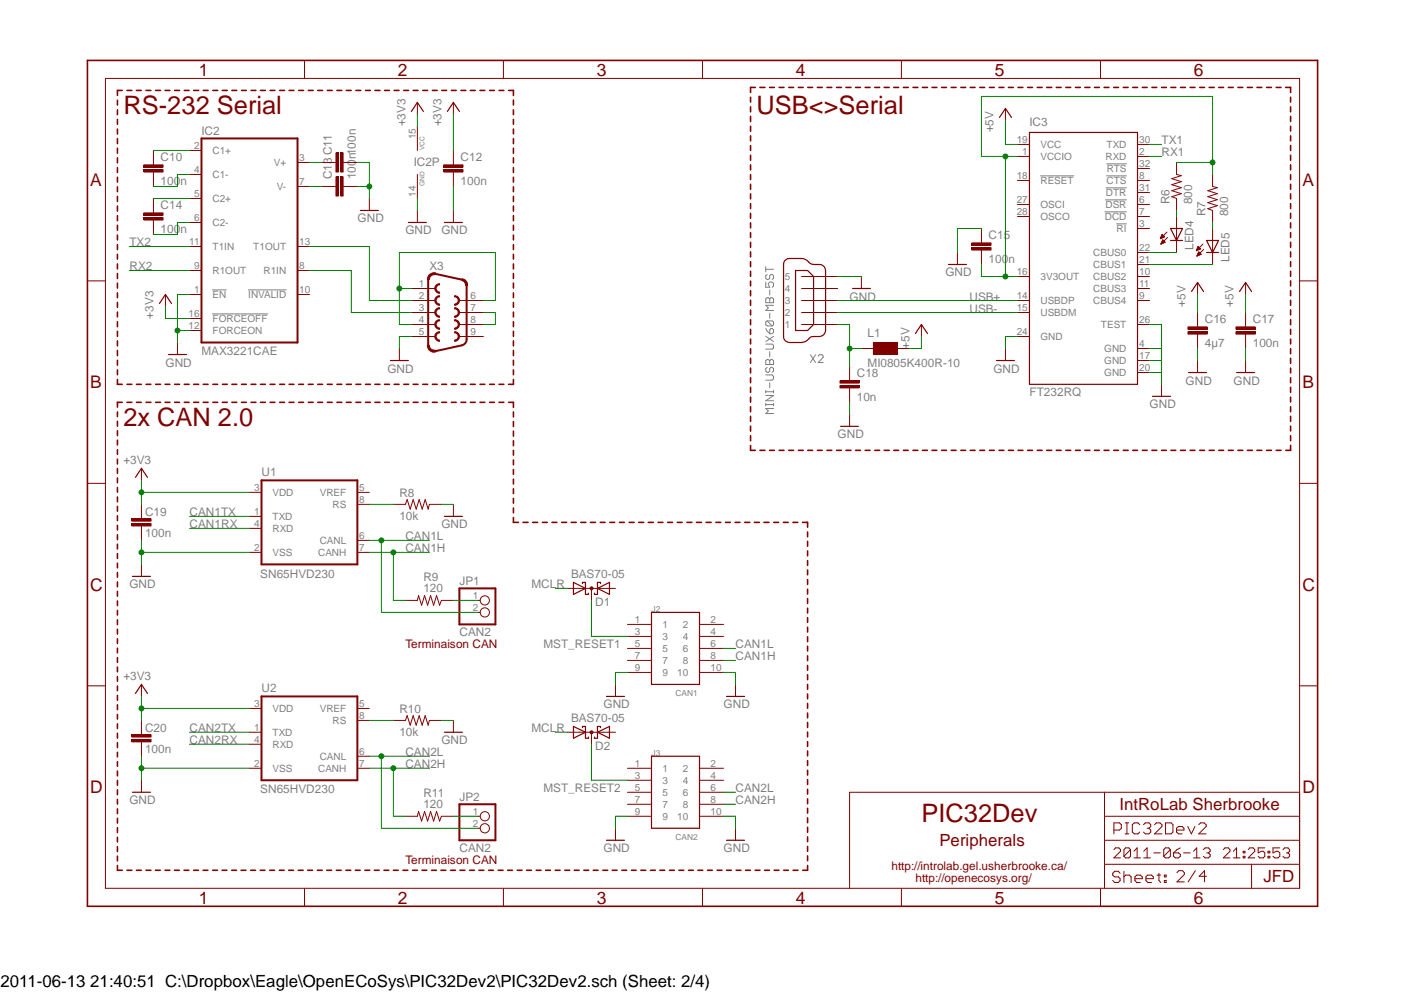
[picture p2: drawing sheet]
<svg xmlns="http://www.w3.org/2000/svg" width="297mm" height="210mm" viewBox="0 0 297 210" stroke-linecap="round" stroke-linejoin="round" font-family="sans-serif">
<g fill="none" stroke="#808080" stroke-width=".21">
<path d="M220.1 37.2h7.1M234 39.8h4.3M234.1 37.2h4.2M234.1 34.7h4.2M162 59.7v1.1h.9l-.3-.6v-.2l.3-.3h.5l.3 .3v.5l-.3 .3M162 56.4v1.1M162 57h1.7M162.3 58.1l-.3 .2v.6l.3 .2h.3l.3-.2v-.6l.2-.2h.3l.3 .2v.6l-.3 .2M233.8 44.8h4.5M233.9 42.3h4.4M236.2 47.4h2.1M45 61.3h2.9"/>
<path d="M45 66.4h11.6M52.5 61.3h8.1M162 63.2l.3-.2h.3l.3 .2 .2-.2h.3l.3 .2v.9h-1.7zM162 72.8h1.4l.3 .3v.5l-.3 .3h-1.4M162 76.3l.3-.2h.3l.3 .2 .2-.2h.3l.3 .2v.8h-1.7zM162 79.3h1.4l.3 .3v.5l-.3 .3h-1.4M162 71.2l1.7 1.1M162 69.5l.9 1.1M162.3 67.9h1.1l.3 .3v.5l-.3 .3M162.3 77.7l-.3 .3v.5l.3 .3h.3l.3-.3v-.5l.2-.3h.3l.3 .3v.5l-.3 .3M162.3 67.9l-.3 .3v.5l.3 .3h1.1M162.3 67.9l1.1 1.1"/>
<path d="M162.9 61.3v1.1M162.9 63.2v.9M162.9 66.3v1.1M162.9 74.4v1.1M162.9 76.3v.8M163.1 69.5h.3l.3 .3v.5l-.3 .3h-.5v-.8zM163.7 71.2l-1.7 1.1M163.7 64.6h-1.7l.6 .6-.6 .5h1.7M171.4 75.1l1.1 1.6M172.5 75.1l-1.1 1.6M173.1 75.4l.3-.3h.5l.3 .3v.2l-1.1 1.1h1.1M162 85.6h1.7"/>
<path d="M162 82.6v.5M162 85.3v.6M162 83.7h1.7l-1.7 1.1h1.7M162 82.9h1.7M162.9 81v1M163.7 86.4h-1.7l.6 .6-.6 .5h1.7M163.7 82.6v.5M163.7 85.3v.6"/>
</g>
<g fill="none" stroke="#800000" stroke-width=".34">
<path d="M18.5 12.8h260.3v179h-260.3zM25.9 19.1h-1.1v1.1M26.9 19.1h1M28.9 19.1h1M30.9 19.1h1M32.9 19.1h1M34.9 19.1h1M37 19.1h1M39 19.1h1M41 19.1h1M43 19.1h1M45 19.1h1.1"/>
<path d="M47 19.1h1.1M49.1 19.1h1M51.1 19.1h1M53.1 19.1h1M55.1 19.1h1M57.1 19.1h1.1M59.2 19.1h1M61.2 19.1h1M63.2 19.1h1M65.2 19.1h1M67.2 19.1h1M69.3 19.1h1"/>
<path d="M71.3 19.1h1M73.3 19.1h1M75.3 19.1h1M77.3 19.1h1.1M79.3 19.1h1.1M81.4 19.1h1M83.4 19.1h1M85.4 19.1h1M87.4 19.1h1M89.4 19.1h1.1M91.5 19.1h1M93.5 19.1h1"/>
<path d="M95.5 19.1h1M97.5 19.1h1M99.5 19.1h1M101.6 19.1h1M103.6 19.1h1M105.6 19.1h1M107.6 19.1h1v1.1M159.8 18.5h-1v1.1M160.8 18.5h1M162.8 18.5h1M164.8 18.5h1.1M166.9 18.5h1"/>
<path d="M168.9 18.5h1M170.9 18.5h1M172.9 18.5h1M175 18.5h1M177 18.5h1M179 18.5h1M181 18.5h1M183 18.5h1.1M185.1 18.5h1M187.1 18.5h1M189.1 18.5h1M191.1 18.5h1"/>
<path d="M193.2 18.5h1M195.2 18.5h1M197.2 18.5h1M199.2 18.5h1M201.2 18.5h1.1M203.3 18.5h1M205.3 18.5h1M207.3 18.5h1M209.3 18.5h1.1M211.4 18.5h1M213.4 18.5h1M215.4 18.5h1"/>
<path d="M217.4 18.5h1M219.5 18.5h1M221.4 18.5h1.1M223.5 18.5h1M225.5 18.5h1M227.5 18.5h1.1M229.5 18.5h1.1M231.6 18.5h1M233.6 18.5h1M235.6 18.5h1M237.7 18.5h1M239.6 18.5h1.1"/>
<path d="M241.7 18.5h1M243.7 18.5h1M245.7 18.5h1.1M247.7 18.5h1M249.8 18.5h1M251.8 18.5h1M253.8 18.5h1M255.8 18.5h1.1M257.8 18.5h1.1M259.9 18.5h1M261.9 18.5h1M263.9 18.5h1.1"/>
<path d="M265.9 18.5h1.1M268 18.5h1M270 18.5h1M272 18.5h1v1.1M24.8 21.2v1M24.8 23.2v1.1M24.8 25.3v1M24.8 27.3v1.1M24.8 29.3v1.1M24.8 31.4v1M24.8 33.4v1.1M24.8 35.5v1"/>
<path d="M24.8 37.5v1M24.8 39.5v1.1M108.6 21.2v1M108.6 23.2v1.1M108.6 25.3v1M108.6 27.3v1M108.6 29.3v1.1M108.6 31.4v1M108.6 33.4v1.1M108.6 35.5v1M108.6 37.5v1M108.6 39.5v1.1"/>
<path d="M158.8 20.6v1M158.8 22.6v1.1M158.8 24.6v1.1M158.8 26.7v1.1M158.8 28.7v1.1M158.8 30.8v1M158.8 32.9v1M158.8 34.9v1M158.8 37v1M158.8 39v1M273 20.6v1M273 22.6v1.1"/>
<path d="M273 24.6v1.1M273 26.7v1M273 28.7v1.1M273 30.8v1M273 32.9v1M273 34.9v1M273 37v1M273 39v1M24.8 41.6v1M24.8 43.6v1.1M24.8 45.6v1.1M24.8 47.7v1"/>
<path d="M24.8 49.7v1.1M24.8 51.8v1M24.8 53.8v1M24.8 55.8v1.1M24.8 57.9v1M24.8 59.9v1.1M108.6 41.6v1M108.6 43.6v1.1M108.6 45.6v1.1M108.6 47.7v1M108.6 49.7v1.1M108.6 51.8v1"/>
<path d="M108.6 53.8v1M108.6 55.8v1.1M108.6 57.9v1M108.6 59.9v1.1M158.8 41v1.1M158.8 43.1v1M158.8 45.1v1.1M158.8 47.2v1M158.8 49.2v1M158.8 51.3v1M158.8 53.3v1.1M158.8 55.4v1"/>
<path d="M158.8 57.4v1.1M158.8 59.5v1M273 41v1.1M273 43.1v1M273 45.1v1.1M273 47.2v1M273 49.2v1M273 51.3v1M273 53.3v1.1M273 55.4v1M273 57.4v1.1M273 59.4v1.1"/>
<path d="M24.8 62v1M24.8 64v1M24.8 66v1.1M24.8 68.1v1M24.8 70.1v1.1M24.8 72.1v1.1M24.8 74.2v1M24.8 76.2v1.1M24.8 78.3v1M108.6 62v1M108.6 64v1M108.6 66v1.1"/>
<path d="M108.6 68.1v1M108.6 70.1v1.1M108.6 72.1v1.1M108.6 74.2v1M108.6 76.2v1.1M108.6 78.3v1M158.8 61.5v1.1M158.8 63.5v1.1M158.8 65.6v1M158.8 67.6v1.1M158.8 69.7v1M158.8 71.8v1"/>
<path d="M158.8 73.8v1M158.8 75.8v1.1M158.8 77.9v1M158.8 79.9v1.1M273 61.5v1.1M273 63.5v1.1M273 65.6v1M273 67.6v1.1M273 69.7v1M273 71.8v1M273 73.8v1M273 75.8v1.1"/>
<path d="M273 77.9v1M273 79.9v1.1M24.8 80.3v1h1.1M24.8 87.2v.9M24.8 89.2v1M24.8 91.1v1.1M24.8 93.1v1M24.8 95.2v.9M24.8 97.2v1M24.8 99.1v1.1M25.9 85.1h-1.1v1M26.9 81.3h1"/>
<path d="M26.9 85.1h1M28.9 81.3h1M28.9 85.1h1M30.9 81.3h1M30.9 85.1h1M32.9 81.3h1M32.9 85.1h1M34.9 81.3h1M34.9 85.1h1M37 81.3h1M37 85.1h1M39 81.3h1"/>
<path d="M39 85.1h1M41 81.3h1M41 85.1h1M43 81.3h1M43 85.1h1M45 81.3h1.1M45 85.1h1.1M47 85.1h1.1M47.1 81.3h1M49.1 81.3h1M49.1 85.1h1M51.1 81.3h1"/>
<path d="M51.1 85.1h1M53.1 81.3h1M53.1 85.1h1M55.1 81.3h1M55.1 85.1h1M57.1 81.3h1.1M57.1 85.1h1.1M59.2 81.3h1M59.2 85.1h1M61.2 81.3h1M61.2 85.1h1M63.2 81.3h1"/>
<path d="M63.2 85.1h1M65.2 81.3h1M65.2 85.1h1M67.2 81.3h1M67.2 85.1h1M69.3 81.3h1M69.3 85.1h1M71.3 81.3h1M71.3 85.1h1M73.3 81.3h1M73.3 85.1h1M75.3 81.3h1"/>
<path d="M75.3 85.1h1M77.3 81.3h1.1M77.3 85.1h1.1M79.3 81.3h1.1M79.3 85.1h1.1M81.4 81.3h1M81.4 85.1h1M83.4 81.3h1M83.4 85.1h1M85.4 81.3h1M85.4 85.1h1M87.4 81.3h1"/>
<path d="M87.4 85.1h1M89.4 81.3h1.1M89.4 85.1h1.1M91.5 81.3h1M91.5 85.1h1M93.5 81.3h1M93.5 85.1h1M95.5 81.3h1M95.5 85.1h1M97.5 81.3h1M97.5 85.1h1M99.5 81.3h1"/>
<path d="M99.5 85.1h1M101.6 81.3h1M101.6 85.1h1M103.6 81.3h1M103.6 85.1h1M105.6 81.3h1M105.6 85.1h1M107.6 85.1h1v1.1M108.6 80.3v1h-1M108.6 87.2v1M108.6 89.2v1.1M108.6 91.2v1.1"/>
<path d="M108.6 93.3v1M108.6 95.3v1M108.6 97.3v1M108.6 99.4v1M158.8 94.3v1h1M158.8 82v1M158.8 84v1.1M158.8 86.1v1M158.8 88.1v1.1M158.8 90.2v1M158.8 92.2v1.1M160.8 95.3h1"/>
<path d="M162.8 95.3h1M164.8 95.3h1.1M166.9 95.3h1M168.9 95.3h1M170.9 95.3h1M172.9 95.3h1M175 95.3h1M177 95.3h1M179 95.3h1M181 95.3h1M183 95.3h1.1M185.1 95.3h1"/>
<path d="M187.1 95.3h1M189.1 95.3h1M191.1 95.3h1M193.2 95.3h1M195.2 95.3h1M197.2 95.3h1M199.2 95.3h1M201.2 95.3h1.1M203.3 95.3h1M205.3 95.3h1M207.3 95.3h1M209.3 95.3h1.1"/>
<path d="M211.4 95.3h1M213.4 95.3h1M215.4 95.3h1M217.4 95.3h1M219.5 95.3h1M221.4 95.3h1.1M223.5 95.3h1M225.5 95.3h1M227.5 95.3h1.1M229.5 95.3h1.1M231.6 95.3h1M233.6 95.3h1"/>
<path d="M235.6 95.3h1M237.7 95.3h1M239.6 95.3h1.1M241.7 95.3h1M243.7 95.3h1M245.7 95.3h1.1M247.7 95.3h1M249.8 95.3h1M251.8 95.3h1M253.8 95.3h1M255.8 95.3h1.1M257.8 95.3h1.1"/>
<path d="M259.9 95.3h1M261.9 95.3h1M263.9 95.3h1.1M265.9 95.3h1.1M268 95.3h1M270 95.3h1M273 82v1M273 84v1M273 86.1v1M273 88.1v1.1M273 90.2v1M273 92.2v1.1"/>
<path d="M273 94.2v1.1h-1M24.8 101.1v1.1M24.8 103.2v.9M24.8 105.2v1M24.8 107.1v1.1M24.8 109.1v1.1M24.8 111.2v.9M24.8 113.2v1M24.8 115.1v1.1M24.8 117.1v1.1M24.8 119.2v.9M108.6 101.4v1"/>
<path d="M108.6 103.4v1M108.6 105.5v1M108.6 107.5v1M108.6 109.5v1h1.1M110.7 110.5h1M112.7 110.5h1M114.8 110.5h1M116.8 110.5h1M118.8 110.5h1.1M120.9 110.5h1M122.9 110.5h1M124.9 110.5h1.1"/>
<path d="M127 110.5h1M129 110.5h1M131.1 110.5h1M133.1 110.5h1.1M135.1 110.5h1.1M137.2 110.5h1M139.2 110.5h1M141.3 110.5h1M143.3 110.5h1M145.3 110.5h1.1M147.4 110.5h1M149.4 110.5h1"/>
<path d="M151.5 110.5h1M153.5 110.5h1M155.5 110.5h1M157.6 110.5h1M159.6 110.5h1.1M161.6 110.5h1.1M163.7 110.5h1M165.7 110.5h1M167.8 110.5h1M169.8 110.5h1.1v1M170.9 112.6v1M170.9 114.6v1"/>
<path d="M170.9 116.6v1M170.9 118.6v1M24.8 121.2v.9M24.8 123.1v1.1M24.8 125.1v1.1M24.8 127.2v.9M24.8 129.2v.9M24.8 131.1v1.1M24.8 133.1v1.1M24.8 135.2v.9M24.8 137.2v.9M24.8 139.1v1.1"/>
<path d="M170.9 120.6v1M170.9 122.6v1.1M170.9 124.7v1M170.9 126.7v1M170.9 128.7v1M170.9 130.7v1M170.9 132.7v1M170.9 134.7v1.1M170.9 136.7v1.1M170.9 138.8v1M24.8 141.1v1.1M24.8 143.2v.9"/>
<path d="M24.8 145.2v.9M24.8 147.2v1M24.8 149.1v1.1M24.8 151.2v.9M24.8 153.2v.9M24.8 155.2v1M24.8 157.1v1.1M24.8 159.2v.9M170.9 140.8v1M170.9 142.8v1M170.9 144.8v1M170.9 146.9v1"/>
<path d="M170.9 148.8v1.1M170.9 150.9v1M170.9 152.9v1M170.9 154.9v1M170.9 156.9v1M170.9 158.9v1M24.8 161.2v.9M24.8 163.2v1M24.8 165.1v1.1M24.8 167.1v1M24.8 169.2v.9M24.8 171.2v1"/>
<path d="M24.8 173.1v1.1M24.8 175.1v1M24.8 177.2v.9M24.8 179.2v1M170.9 161v1M170.9 163v1M170.9 165v1M170.9 167v1M170.9 169v1.1M170.9 171v1M170.9 173.1v1M170.9 175v1.1"/>
<path d="M170.9 177.1v1M170.9 179.1v1M24.8 181.1v1.1M24.8 183.1v1h1.1M26.9 184.1h1M28.9 184.1h1M30.9 184.1h1M32.9 184.1h1M34.9 184.1h1M36.9 184.1h1M38.9 184.1h1.1M41 184.1h1"/>
<path d="M43 184.1h1M45 184.1h1M47 184.1h1M49 184.1h1M51 184.1h1M53 184.1h1.1M55.1 184.1h.9M57.1 184.1h1M59.1 184.1h1M61.1 184.1h1M63.1 184.1h1M65.1 184.1h1"/>
<path d="M67.1 184.1h1.1M69.1 184.1h1M71.2 184.1h1M73.2 184.1h1M75.2 184.1h1M77.2 184.1h1M79.2 184.1h1M81.2 184.1h1.1M83.2 184.1h1M85.3 184.1h1M87.3 184.1h1M89.3 184.1h1"/>
<path d="M91.3 184.1h1M93.3 184.1h1M95.3 184.1h1M97.3 184.1h1M99.4 184.1h1M101.3 184.1h1.1M103.4 184.1h1M105.4 184.1h1M107.4 184.1h1M109.4 184.1h1M111.4 184.1h1M113.4 184.1h1.1"/>
<path d="M115.4 184.1h1.1M117.5 184.1h1M119.5 184.1h1M121.5 184.1h1M123.5 184.1h1M125.5 184.1h1M127.5 184.1h1.1M129.5 184.1h1.1M131.6 184.1h1M133.6 184.1h1M135.6 184.1h1M137.6 184.1h1"/>
<path d="M139.6 184.1h1M141.6 184.1h1.1M143.6 184.1h1M145.7 184.1h1M147.7 184.1h1M149.7 184.1h1M151.7 184.1h1M153.7 184.1h1M155.7 184.1h1.1M157.7 184.1h1M159.8 184.1h1M161.8 184.1h1"/>
<path d="M163.8 184.1h1M165.8 184.1h1M167.8 184.1h1M170.9 181.1v1M170.9 183.1v1h-1.1"/>
</g>
<g fill="none" stroke="#800000" stroke-width=".21">
<path d="M22.3 16.6h252.7v171.4h-252.7zM64.4 12.8v3.8M106.5 12.8v3.8M148.6 12.8v3.8M190.7 12.8v3.8M232.8 12.8v3.8M212.7 22.9v2.6M215.3 30.6h2.5M215.3 33.1h2.5M215.3 38.2h2.5M240.7 30.6h2.5M240.7 33.1h2.5"/>
<path d="M240.7 35.6h2.5M240.7 38.2h2.5M18.5 59.4h3.8M182.2 58.5v2.5M207.6 48.3v2.6M207.6 53.4v2.6M215.3 58.5h2.5M215.3 45.8h2.5M215.3 43.3h2.5M240.7 58.5h2.5M240.7 45.8h2.5M240.7 43.3h2.5"/>
<path d="M240.7 40.7h2.5M240.7 48.3h2.5M240.7 53.4h2.5M240.7 56h2.5M275 59.4h3.8M212.7 73.7v2.6M215.3 63.6h2.5M215.3 66.1h2.5M215.3 71.2h2.5M240.7 63.6h2.5M240.7 73.7h2.5M240.7 61h2.5"/>
<path d="M240.7 76.3h2.5M240.7 68.7h2.5M240.7 78.8h2.5M245.7 81.3v2.6M18.5 102.3h3.8M275 102.3h3.8M18.5 145.1h3.8M275 145.1h3.8M233.7 167.6v20.4M233.7 177.8h41.3M233.7 172.7h41.3M235.7 175.6h1.2l.3-.3v-.8l-.3-.4h-1.2v2.3"/>
<path d="M235.7 179.8l.3-.4h.7l.4 .4v.3l-1.4 1.4h1.4M238 174.1h.8M238 176.4h.8M238.4 174.1v2.3M239.2 179.8v1.4l-.4 .3h-.7l-.3-.3M239.2 179.8l-.4-.4h-.7l-.3 .4v1.4M239.2 179.8l-1.4 1.4M241.1 174.5l-.4-.4h-.7l-.4 .4v1.6l.4 .3h.7l.4-.3M241.9 174.5l.4-.4h.8l.4 .4v.4l-.4 .4M242.7 175.3h.4M243.1 175.3l.4 .3v.5l-.4 .3h-.8l-.4-.3M244.3 174.5l.3-.4h.8l.4 .4v.4l-1.5 1.5h1.5"/>
<path d="M246.6 174.1h1.2l.4 .4v1.6l-.4 .3h-1.2zM247.6 179.8v1.4l-.3 .3h-.8l-.3-.3M247.6 179.8l-.3-.4h-.8l-.3 .4v1.4M247.6 179.8l-1.4 1.4M248.9 175.6h1.6v-.3l-.4-.4h-.8l-.4 .4v.8l.4 .3h.8M249.7 179.4l-.7 .4-.7 .7M251.3 174.9l.7 1.5 .8-1.5M253.6 174.5l.4-.4h.8l.4 .4v.4l-1.6 1.5h1.6M254.6 179.8l.4-.4h.6l.4 .4v.3l-.4 .4M258.8 179.8l.4-.4h.7l.3 .4v.3l-1.4 1.4h1.4M264.1 179.8l.3-.4h.7l.4 .4v.3l-1.4 1.4h1.4M267.6 179.4h-1.4v1.1l.7-.4h.3l.4 .4v.7l-.4 .3h-.7l-.3-.3"/>
<path d="M270.8 179.4h-1.5v1.1l1.1-.4 .4 .4v.7l-.4 .3h-.7l-.4-.3M271.4 179.8l.4-.4h.7l.3 .4v.3l-.3 .4M275 167.6h-95.3v20.4M64.4 188v3.8M106.5 188v3.8M148.6 188v3.8M190.7 188v3.8M232.8 188v3.8M233.7 182.9h41.3M237 184.8l-.4-.4h-.8l-.4 .4v.4l.4 .3h.8l.4 .4v.4l-.4 .4h-.8l-.4-.4M237.8 184.4v2.3M237.8 185.5l.4-.3h.7l.4 .3v1.2"/>
<path d="M239.9 181.5h1.4M239.9 180.1l.7-.7v2.1M240.1 185.9h1.6v-.4l-.4-.3h-.8l-.4 .3v.8l.4 .4h.8M242 181.5h1.4M242 180.1l.7-.7v2.1M242.4 185.9h1.6v-.4l-.4-.3h-.8l-.4 .3v.8l.4 .4h.8M244.1 180.5h1.4M244.8 185.2h.8M245.2 184.8v1.5l.4 .4M246.3 185.2h.4v.3h-.4zM246.3 186.3h.4v.4h-.4zM248.3 180.5h1l.4 .3v.4l-.4 .3h-.6l-.4-.3z"/>
<path d="M249 184.7l.4-.5h.8l.4 .5v.3l-1.6 1.6h1.6M250.4 180.5h1.4M252.5 181.5h1.4M252.5 180.1l.7-.7v2.1M252.9 184.2l-1.5 2.4M255.3 185.4h-1.6l1.1-1.2v2.4M255.3 180.5h.3M255.6 180.5l.4 .3v.4l-.4 .3h-.6l-.4-.3M260.9 181.5h1.4M260.9 180.1l.7-.7v2.1M263 181.2h.4v.3h-.4zM263 180.1h.4v.4h-.4z"/>
<path d="M264.8 182.9v5.1M268.3 181.2h.3v.3h-.3zM268.3 180.1h.3v.4h-.3zM272.2 180.5h.3M272.5 180.5l.3 .3v.4l-.3 .3h-.7l-.4-.3"/>
</g>
<path d="M211.5 24.8l1.2-1.9 1.3 1.9M217.8 28h22.9v53.3h-22.9zM180.4 61h3.7M210.8 76.3h3.8M243.8 83.9h3.8" fill="none" stroke="#800000" stroke-width=".25"/>
<path d="M205.6 52.4h4.1v.5h-4.1z" fill-rule="evenodd" fill="#800000"/>
<path d="M205.6 52.4h4.1v.5h-4.1z" fill="none" stroke="#800000" stroke-width=".21"/>
<path d="M205.6 51.4h4.1v.5h-4.1z" fill-rule="evenodd" fill="#800000"/>
<g fill="none" stroke="#800000" stroke-width=".21">
<path d="M248.9 34.4v2.5l1 .3-2 .6 2 .6-2 .7 2 .6-2 .6 2 .7-2 .6 1 .4v2.5M256.5 36.9v2.6l1.1 .2-2.1 .6 2.1 .7-2.1 .6 2.1 .6-2.1 .7 2.1 .6-2.1 .7 1 .3v2.6M205.6 51.4h4.1v.5h-4.1zM207.6 50.9v.5M207.6 52.9v.5M245.5 50.4h.2M245.6 50.3h.3M245.6 50.2h.5M245.6 50.2h.6M245.6 51.6h.1M245.7 50.1h.6M245.7 51.5h.3"/>
<path d="M245.7 50h.5M245.7 51.4h.5M245.7 49.9h.5M245.7 51.3h.7M245.8 49.8h.3M245.8 51.2h.7M245.8 49.7h.2M245.8 51.1h.6M245.9 49.6l-.4 .9M245.9 49.6l.5 .5-.9 .4M245.9 49.6h.1M245.9 51.1h.4"/>
<path d="M245.9 51h.3M246 50.9h.1M246 50.8l-.4 .8M246 50.8l.5 .5-.9 .3M246 50.8h.1M246.9 49.1l-1.4 1.4M247 50.2l-1.4 1.4M248.9 45.8v7.6M253.1 53h.1M253.1 52.9h.3M253.2 52.8h.4M253.2 52.7h.6"/>
<path d="M253.2 54.1h.1M253.3 52.7h.7M253.3 54.1h.2M253.3 52.6h.6M253.3 54h.4M253.4 52.5h.4M253.4 52.4h.3M253.4 53.9h.5M253.4 52.3h.2M253.4 53.8h.7M253.4 53.7h.6M253.4 52.2h.1"/>
<path d="M253.4 53.6h.6M253.5 53.6h.4M253.5 53.5h.3M253.6 53.4h.1M253.6 53.3l.5 .5-.9 .4zM254 52.7l-.5-.5-.4 .8M254 52.7l-.9 .3M254.5 51.6l-1.4 1.4M254.6 52.8l-1.4 1.4M256.5 48.3v7.7M253.4 66.1v2.6M253.4 71.2v2.5"/>
</g>
<path d="M247.6 48.3h2.6l-1.3 2.6zM247.6 50.9h2.6M255.3 50.9h2.5l-1.3 2.5zM255.3 53.4h2.5" fill="none" stroke="#800000" stroke-width=".25"/>
<path d="M251.3 70.2h4.1v.5h-4.1z" fill-rule="evenodd" fill="#800000"/>
<path d="M251.3 70.2h4.1v.5h-4.1z" fill="none" stroke="#800000" stroke-width=".21"/>
<path d="M251.3 69.2h4.1v.5h-4.1z" fill-rule="evenodd" fill="#800000"/>
<g fill="none" stroke="#800000" stroke-width=".21">
<path d="M32.5 31.8v2.6M32.5 36.9v2.6M40.1 31.8h2.5M40.1 36.9h2.5M62.9 34.4h2.6M62.9 39.5h2.6M88.3 26.8v5M88.3 36.9v5.1M40.1 42h2.5M40.1 47.1h2.5M40.1 52.2h2.5M40.1 57.2h2.5"/>
<path d="M62.9 52.2h2.6M62.9 57.2h2.6M202.6 53.4v2.6M253.4 59.8v2.5M40.1 62.3h2.5M40.1 67.4h2.5M40.1 69.9h2.5M62.9 62.3h2.6M251.3 69.2h4.1v.5h-4.1zM253.4 68.7v.5M253.4 70.7v.5M253.4 76.3v2.5"/>
</g>
<path d="M200.7 56h3.8M251.5 78.8h3.8M252.1 61.7l1.3-1.9 1.2 1.9" fill="none" stroke="#800000" stroke-width=".25"/>
<path d="M42.6 29.3h20.3v43.2h-20.3z" fill="none" stroke="#800000" stroke-width=".42"/>
<path d="M30.4 35.9h4.1v.5h-4.1z" fill-rule="evenodd" fill="#800000"/>
<path d="M30.4 35.9h4.1v.5h-4.1z" fill="none" stroke="#800000" stroke-width=".21"/>
<path d="M30.4 34.9h4.1v.5h-4.1z" fill-rule="evenodd" fill="#800000"/>
<path d="M30.4 34.9h4.1v.5h-4.1zM32.5 34.4v.5M32.5 36.4v.5M32.5 42v2.5M32.5 47.1v2.5" fill="none" stroke="#800000" stroke-width=".21"/>
<path d="M30.4 46.1h4.1v.5h-4.1z" fill-rule="evenodd" fill="#800000"/>
<path d="M30.4 46.1h4.1v.5h-4.1z" fill="none" stroke="#800000" stroke-width=".21"/>
<path d="M30.4 45h4.1v.6h-4.1z" fill-rule="evenodd" fill="#800000"/>
<path d="M68 39.5h2.6M73.1 39.5h2.5M30.4 45h4.1v.6h-4.1zM32.5 44.5v.5M32.5 46.6v.5" fill="none" stroke="#800000" stroke-width=".21"/>
<path d="M72.1 37.4h.5v4.1h-.5z" fill-rule="evenodd" fill="#800000"/>
<path d="M72.1 37.4h.5v4.1h-.5z" fill="none" stroke="#800000" stroke-width=".21"/>
<path d="M71.1 37.4h.5v4.1h-.5z" fill-rule="evenodd" fill="#800000"/>
<path d="M68 34.4h2.6M70.6 39.5h.5M71.1 37.4h.5v4.1h-.5zM72.6 39.5h.5M73.1 34.4h2.5" fill="none" stroke="#800000" stroke-width=".21"/>
<path d="M72.1 32.3h.5v4.1h-.5z" fill-rule="evenodd" fill="#800000"/>
<path d="M72.1 32.3h.5v4.1h-.5z" fill="none" stroke="#800000" stroke-width=".21"/>
<path d="M71.1 32.3h.5v4.1h-.5z" fill-rule="evenodd" fill="#800000"/>
<path d="M70.6 34.4h.5M71.1 32.3h.5v4.1h-.5zM72.6 34.4h.5M95.9 31.8v2.6M95.9 36.9v2.6M78.1 42v2.5M35 62.3v2.6M37.5 72.5v2.5" fill="none" stroke="#800000" stroke-width=".21"/>
<path d="M76.2 44.5h3.8M33.7 64.2l1.3-1.9 1.3 1.9M35.6 75h3.9" fill="none" stroke="#800000" stroke-width=".25"/>
<path d="M93.9 35.9h4.1v.5h-4.1z" fill-rule="evenodd" fill="#800000"/>
<path d="M93.9 35.9h4.1v.5h-4.1z" fill="none" stroke="#800000" stroke-width=".21"/>
<path d="M93.9 34.9h4.1v.5h-4.1z" fill-rule="evenodd" fill="#800000"/>
<g fill="none" stroke="#800000" stroke-width=".21">
<path d="M88.3 21.7v2.5M93.9 34.9h4.1v.5h-4.1zM95.9 21.7v2.5M95.9 34.4v.5M95.9 36.4v.5M88.3 44.5v2.6M95.9 44.5v2.6M87 61h5.1M87 63.6h5.1M87 66.1h5.1M87 68.7h5.1M87 71.2h5.1"/>
<path d="M97.2 63.6h5.1M97.2 66.1h5.1M97.2 68.7h5.1M97.2 71.2h5.1"/>
</g>
<path d="M87 23.6l1.3-1.9 1.3 1.9M94.7 23.6l1.2-1.9 1.3 1.9M86.4 47.1h3.8M94 47.1h3.8" fill="none" stroke="#800000" stroke-width=".25"/>
<path d="M92.2 62.9l.6-.3h.2v.2a.76 .76 0 0 0-.8 .8 .76 .76 0 0 0 .8 .7v.3a1.04 1.04 0 0 1-.9-.6 1.04 1.04 0 0 1 .1-1.1z" fill-rule="evenodd" fill="#800000"/>
<path d="M92.2 62.9l.6-.3h.2v.2a.76 .76 0 0 0-.8 .8 .76 .76 0 0 0 .8 .7v.3a1.04 1.04 0 0 1-.9-.6 1.04 1.04 0 0 1 .1-1.1z" fill="none" stroke="#800000" stroke-width=".21"/>
<path d="M96.2 62.6a1.02 1.02 0 0 1 1 1 1.02 1.02 0 0 1-1 1v-.3a.76 .76 0 0 0 .7-.7 .76 .76 0 0 0-.7-.8z" fill-rule="evenodd" fill="#800000"/>
<path d="M96.2 62.6a1.02 1.02 0 0 1 1 1 1.02 1.02 0 0 1-1 1v-.3a.76 .76 0 0 0 .7-.7 .76 .76 0 0 0-.7-.8z" fill="none" stroke="#800000" stroke-width=".21"/>
<path d="M92.2 60.4l.6-.4h.2v.3a.76 .76 0 0 0-.8 .7 .76 .76 0 0 0 .8 .8v.3a1.04 1.04 0 0 1-.9-.7 1.04 1.04 0 0 1 .1-1z" fill-rule="evenodd" fill="#800000"/>
<path d="M92.2 60.4l.6-.4h.2v.3a.76 .76 0 0 0-.8 .7 .76 .76 0 0 0 .8 .8v.3a1.04 1.04 0 0 1-.9-.7 1.04 1.04 0 0 1 .1-1z" fill="none" stroke="#800000" stroke-width=".21"/>
<path d="M96.2 67.6a1.02 1.02 0 0 1 1 1.1 1.02 1.02 0 0 1-1 1v-.3a.76 .76 0 0 0 .7-.7 .76 .76 0 0 0-.7-.8z" fill-rule="evenodd" fill="#800000"/>
<path d="M96.2 67.6a1.02 1.02 0 0 1 1 1.1 1.02 1.02 0 0 1-1 1v-.3a.76 .76 0 0 0 .7-.7 .76 .76 0 0 0-.7-.8z" fill="none" stroke="#800000" stroke-width=".21"/>
<path d="M92.2 65.4l.6-.3h.2v.3a.76 .76 0 0 0-.8 .7 .76 .76 0 0 0 .8 .8v.2a1.04 1.04 0 0 1-.9-.6 1.04 1.04 0 0 1 .1-1.1z" fill-rule="evenodd" fill="#800000"/>
<path d="M92.2 65.4l.6-.3h.2v.3a.76 .76 0 0 0-.8 .7 .76 .76 0 0 0 .8 .8v.2a1.04 1.04 0 0 1-.9-.6 1.04 1.04 0 0 1 .1-1.1z" fill="none" stroke="#800000" stroke-width=".21"/>
<path d="M96.2 65.1a1.02 1.02 0 0 1 1 1 1.02 1.02 0 0 1-1 1v-.2a.76 .76 0 0 0 .7-.8 .76 .76 0 0 0-.7-.7z" fill-rule="evenodd" fill="#800000"/>
<path d="M96.2 65.1a1.02 1.02 0 0 1 1 1 1.02 1.02 0 0 1-1 1v-.2a.76 .76 0 0 0 .7-.8 .76 .76 0 0 0-.7-.7z" fill="none" stroke="#800000" stroke-width=".21"/>
<path d="M92.2 68l.6-.4h.2v.3a.76 .76 0 0 0-.8 .8 .76 .76 0 0 0 .8 .7v.3a1.04 1.04 0 0 1-.9-.6 1.04 1.04 0 0 1 .1-1.1z" fill-rule="evenodd" fill="#800000"/>
<path d="M92.2 68l.6-.4h.2v.3a.76 .76 0 0 0-.8 .8 .76 .76 0 0 0 .8 .7v.3a1.04 1.04 0 0 1-.9-.6 1.04 1.04 0 0 1 .1-1.1z" fill="none" stroke="#800000" stroke-width=".21"/>
<path d="M96.2 70.2a1.02 1.02 0 0 1 1 1 1.02 1.02 0 0 1-1 1v-.2a.76 .76 0 0 0 .7-.8 .76 .76 0 0 0-.7-.8z" fill-rule="evenodd" fill="#800000"/>
<path d="M96.2 70.2a1.02 1.02 0 0 1 1 1 1.02 1.02 0 0 1-1 1v-.2a.76 .76 0 0 0 .7-.8 .76 .76 0 0 0-.7-.8z" fill="none" stroke="#800000" stroke-width=".21"/>
<path d="M92.2 70.5l.6-.3h.2v.2a.76 .76 0 0 0-.8 .8 .76 .76 0 0 0 .8 .8v.2a1.04 1.04 0 0 1-.9-.6 1.04 1.04 0 0 1 .1-1.1z" fill-rule="evenodd" fill="#800000"/>
<path d="M92.2 70.5l.6-.3h.2v.2a.76 .76 0 0 0-.8 .8 .76 .76 0 0 0 .8 .8v.2a1.04 1.04 0 0 1-.9-.6 1.04 1.04 0 0 1 .1-1.1z" fill="none" stroke="#800000" stroke-width=".21"/>
<path d="M90.8 58.2a1.54 1.54 0 0 1 1.4-.5l-.1 .4a1.1 1.1 0 0 0-1.3 1.1h-.4z" fill-rule="evenodd" fill="#800000"/>
<path d="M90.8 58.2a1.54 1.54 0 0 1 1.4-.5l-.1 .4a1.1 1.1 0 0 0-1.3 1.1h-.4z" fill="none" stroke="#800000" stroke-width=".21"/>
<path d="M92.2 58l5.5 1.2" fill="none" stroke="#800000" stroke-width=".42"/>
<path d="M97.8 59a1.39 1.39 0 0 1 1.1 1.4h-.4a1.04 1.04 0 0 0-.8-1z" fill-rule="evenodd" fill="#800000"/>
<path d="M97.8 59a1.39 1.39 0 0 1 1.1 1.4h-.4a1.04 1.04 0 0 0-.8-1z" fill="none" stroke="#800000" stroke-width=".21"/>
<path d="M90.6 59.2v13.8M98.7 60.4v11.4a1.26 1.26 0 0 1-1 1.3l-5.5 1.2" fill="none" stroke="#800000" stroke-width=".42"/>
<path d="M90.4 73h.4a1.06 1.06 0 0 0 1.3 1.1l.1 .4a1.41 1.41 0 0 1-1.8-1.5z" fill-rule="evenodd" fill="#800000"/>
<path d="M169.6 58.5h7.6M84.5 73.7v2.6M90.4 73h.4a1.06 1.06 0 0 0 1.3 1.1l.1 .4a1.41 1.41 0 0 1-1.8-1.5zM169.6 68.7h7.6M169.6 66.1h7.6M169.6 63.6h7.6M169.6 61h7.6M120.1 124.5h3.8M125.1 124.5v2.5M126.4 124.5h3.8" fill="none" stroke="#800000" stroke-width=".21"/>
<path d="M166 55.2l.6-.5h3a2.27 2.27 0 0 1 1.8 1 4.2 4.2 0 0 0 2.4 .3 1.31 1.31 0 0 1 .9 1.2v12.7a1.34 1.34 0 0 1-1.3 1.3h-1.3a1.6 1.6 0 0 0-1.3 .8l-.4 .3-.8 .2h-2.6a1.27 1.27 0 0 1-1.2-1.3v-15.2zM168.3 57.2h2.6l1.2 1.3v10.2l-1.2 1.2h-2.6zM82.6 76.3h3.8M121.3 123.2l2.6 1.3-2.6 1.3zM126.4 124.5l2.5-1.3v2.6z" fill="none" stroke="#800000" stroke-width=".25"/>
<path d="M124.9 124.2h.5v.5l-.3 .1-.2-.1-.1-.2z" fill-rule="evenodd" fill="#800000"/>
<path d="M179.7 77.6v2.5M179.7 82.6v2.5M123.9 124.5h2.5M124.9 124.2h.5v.5l-.3 .1-.2-.1-.1-.2z" fill="none" stroke="#800000" stroke-width=".21"/>
<path d="M123.2 123.5v-.3h.7v2.6h.6v-.3M127 123.5v-.3h-.6v2.6h-.6v-.3" fill="none" stroke="#800000" stroke-width=".25"/>
<path d="M177.7 81.6h4.1v.5h-4.1z" fill-rule="evenodd" fill="#800000"/>
<path d="M177.7 81.6h4.1v.5h-4.1z" fill="none" stroke="#800000" stroke-width=".21"/>
<path d="M177.7 80.6h4.1v.5h-4.1z" fill-rule="evenodd" fill="#800000"/>
<path d="M263.5 66.1v2.6M263.5 71.2v2.5M177.7 80.6h4.1v.5h-4.1zM179.7 80.1v.5M179.7 82.1v.5M179.7 87.7v2.5" fill="none" stroke="#800000" stroke-width=".21"/>
<path d="M177.8 90.2h3.8" fill="none" stroke="#800000" stroke-width=".25"/>
<path d="M261.5 70.2h4.1v.5h-4.1z" fill-rule="evenodd" fill="#800000"/>
<path d="M261.5 70.2h4.1v.5h-4.1z" fill="none" stroke="#800000" stroke-width=".21"/>
<path d="M261.5 69.2h4.1v.5h-4.1z" fill-rule="evenodd" fill="#800000"/>
<path d="M263.5 59.8v2.5M261.5 69.2h4.1v.5h-4.1zM263.5 68.7v.5M263.5 70.7v.5M263.5 76.3v2.5" fill="none" stroke="#800000" stroke-width=".21"/>
<path d="M261.6 78.8h3.8M262.3 61.7l1.2-1.9 1.3 1.9" fill="none" stroke="#800000" stroke-width=".25"/>
<path d="M184.8 72.5h5.1v2.5h-5.1z" fill-rule="evenodd" fill="#800000"/>
<g fill="none" stroke="#800000" stroke-width=".21">
<path d="M182.2 73.7h2.6M184.8 72.5h5.1v2.5h-5.1zM189.9 73.7h2.5M194.9 68.7v2.5M29.9 106.7v2.6M29.9 111.8v2.5M52.8 116.9h2.5M52.8 104.2h2.5M52.8 111.8h2.5M52.8 109.3h2.5M75.6 116.9h2.5M75.6 114.3h2.5"/>
<path d="M75.6 106.7h2.5M75.6 104.2h2.5"/>
</g>
<path d="M193.7 70.6l1.2-1.9 1.3 1.9" fill="none" stroke="#800000" stroke-width=".25"/>
<path d="M55.3 101.6h20.3v17.8h-20.3z" fill="none" stroke="#800000" stroke-width=".42"/>
<path d="M27.9 110.8h4.1v.5h-4.1z" fill-rule="evenodd" fill="#800000"/>
<path d="M27.9 110.8h4.1v.5h-4.1z" fill="none" stroke="#800000" stroke-width=".21"/>
<path d="M27.9 109.8h4.1v.5h-4.1z" fill-rule="evenodd" fill="#800000"/>
<g fill="none" stroke="#800000" stroke-width=".21">
<path d="M29.9 99.1v2.5M27.9 109.8h4.1v.5h-4.1zM29.9 109.3v.5M29.9 111.3v.5M83.2 106.7h2.6l.3-1 .7 2 .6-2 .6 2 .7-2 .6 2 .7-2 .6 2 .2-1h2.6M29.9 152.4v2.5M29.9 157.5v2.5M52.8 149.9h2.5M52.8 157.5h2.5M52.8 154.9h2.5M75.6 152.4h2.5M75.6 149.9h2.5"/>
<path d="M52.8 162.6h2.5M75.6 162.6h2.5M75.6 160h2.5"/>
</g>
<path d="M28.7 101l1.2-1.9 1.3 1.9" fill="none" stroke="#800000" stroke-width=".25"/>
<path d="M55.3 147.4h20.3v17.7h-20.3z" fill="none" stroke="#800000" stroke-width=".42"/>
<path d="M27.9 156.5h4.1v.5h-4.1z" fill-rule="evenodd" fill="#800000"/>
<path d="M27.9 156.5h4.1v.5h-4.1z" fill="none" stroke="#800000" stroke-width=".21"/>
<path d="M27.9 155.4h4.1v.6h-4.1z" fill-rule="evenodd" fill="#800000"/>
<path d="M29.9 119.4v2.6M95.9 106.7v2.6M27.9 155.4h4.1v.6h-4.1zM29.9 144.8v2.6M29.9 154.9v.5M29.9 157v.5M83.2 152.4h2.6l.3-1 .7 2.1 .6-2.1 .6 2.1 .7-2.1 .6 2.1 .7-2.1 .6 2.1 .2-1.1h2.6M95.9 152.4v2.5M120.1 154.9h3.8M125.1 154.9v2.6M126.4 154.9h3.8M29.9 165.1v2.5" fill="none" stroke="#800000" stroke-width=".21"/>
<path d="M94 109.3h3.8M28 122h3.8M28.7 146.7l1.2-1.9 1.3 1.9M94 154.9h3.8M121.3 153.7l2.6 1.2-2.6 1.3zM126.4 154.9l2.5-1.2v2.5zM28 167.6h3.8" fill="none" stroke="#800000" stroke-width=".25"/>
<path d="M124.9 154.7h.5v.5h-.5l-.1-.3z" fill-rule="evenodd" fill="#800000"/>
<g fill="none" stroke="#800000" stroke-width=".21">
<path d="M85.8 127h2.5l.3-1 .6 2.1 .6-2.1 .7 2.1 .6-2.1 .6 2.1 .7-2.1 .6 2.1 .4-1.1h2.5M101 127h.6M101 129.6h.6M132.8 132.1h5M132.8 134.7h5M132.8 137.2h5M132.8 139.7h5M148 132.1h5.1M148 134.7h5.1M148 137.2h5.1M148 139.7h5.1M123.9 154.9h2.5"/>
<path d="M124.9 154.7h.5v.5h-.5l-.1-.3zM130.2 144.8v2.6M132.8 142.3h5M148 142.3h5.1M155.6 144.8v2.6M85.8 172.7h2.5l.3-1 .6 2 .6-2 .7 2 .6-2 .6 2 .7-2 .6 2 .4-1h2.5M101 172.7h.6M101 175.3h.6M130.2 175.3v2.5M132.8 172.7h5M132.8 162.6h5M132.8 165.1h5"/>
<path d="M132.8 167.6h5M132.8 170.2h5M148 172.7h5.1M148 162.6h5.1M148 165.1h5.1M148 167.6h5.1M148 170.2h5.1M155.6 175.3v2.5"/>
<circle cx="102.6" cy="127" r=".98"/>
<circle cx="102.6" cy="129.6" r=".98"/>
<circle cx="102.6" cy="172.7" r=".98"/>
<circle cx="102.6" cy="175.3" r=".98"/>
</g>
<path d="M137.8 129.6h10.2v15.2h-10.2zM123.2 154v-.3h.7v2.5h.6v-.2M127 154v-.3h-.6v2.5h-.6v-.2M128.3 147.4h3.8M153.7 147.4h3.8M128.3 177.8h3.8M137.8 160h10.2v15.3h-10.2zM153.7 177.8h3.8" fill="none" stroke="#800000" stroke-width=".25"/>
<path d="M97.2 124.5h7.6v7.6h-7.6zM97.2 170.2h7.6v7.6h-7.6z" fill="none" stroke="#800000" stroke-width=".42"/>
<path d="M75.6 39.5h2.5M75.6 34.4h2.5v7.6M177.2 58.5h5M207.6 48.3h-5v5.1M215.3 71.2h-2.6v2.5M243.2 73.7h2.5M243.2 68.7h2.5v12.6M243.2 78.8h2.5M243.2 76.3h2.5M253.4 73.7v2.6" fill="none" stroke="#008000" stroke-width=".21"/>
<circle cx="78.1" cy="39.5" r=".51" fill="#008000"/>
<g fill="none" stroke="#008000" stroke-width=".21">
<path d="M37.5 69.9h2.6M40.1 62.3h-2.6v10.2"/>
<circle cx="78.1" cy="39.5" r=".51"/>
</g>
<circle cx="37.5" cy="69.9" r=".51" fill="#008000"/>
<g fill="none" stroke="#008000" stroke-width=".21">
<path d="M95.9 39.5v5M88.3 42v2.5M87 71.2h-2.5v2.5M263.5 73.7v2.6M179.7 85.1v2.6M29.9 114.3v5.1M29.9 116.9h22.9"/>
<circle cx="37.5" cy="69.9" r=".51"/>
</g>
<circle cx="29.9" cy="116.9" r=".51" fill="#008000"/>
<g fill="none" stroke="#008000" stroke-width=".21">
<path d="M29.9 160v5.1M29.9 162.6h22.9"/>
<circle cx="29.9" cy="116.9" r=".51"/>
</g>
<circle cx="29.9" cy="162.6" r=".51" fill="#008000"/>
<g fill="none" stroke="#008000" stroke-width=".21">
<path d="M212.7 25.5v5.1h2.6M215.3 33.1h-2.6v25.4M243.2 30.6h2.5M243.2 33.1h2.5M207.6 56v2.5h7.7M177.2 63.6h38.1M177.2 66.1h38.1M194.9 71.2v2.5h-2.5M253.4 62.3v3.8M263.5 62.3v3.8M93.4 106.7h2.5M93.4 152.4h2.5"/>
<path d="M132.8 142.3h-2.6v2.5M153.1 142.3h2.5v2.5M132.8 172.7h-2.6v2.6M153.1 172.7h2.5v2.6"/>
<circle cx="29.9" cy="162.6" r=".51"/>
</g>
<circle cx="212.7" cy="58.5" r=".51" fill="#008000"/>
<g fill="none" stroke="#008000" stroke-width=".21">
<path d="M207.6 20.4v12.7h5.1"/>
<circle cx="212.7" cy="58.5" r=".51"/>
</g>
<circle cx="212.7" cy="33.1" r=".51" fill="#008000"/>
<g fill="none" stroke="#008000" stroke-width=".21">
<path d="M207.6 20.4h48.9v16.5M248.9 34.4h7.6"/>
<circle cx="212.7" cy="33.1" r=".51"/>
</g>
<circle cx="256.5" cy="34.4" r=".51" fill="#008000"/>
<g fill="none" stroke="#008000" stroke-width=".21">
<path d="M32.5 31.8h7.6M40.1 36.9h-2.6v2.6h-5M65.5 39.5h2.5M65.5 34.4h2.5M88.3 24.2v2.6M95.9 24.2v7.6M32.5 42h7.6M40.1 47.1h-2.6v2.5h-5M243.2 53.4h5.7M243.2 56h13.3M248.9 44.5v1.3M256.5 47.1v1.2"/>
<path d="M35 64.9v2.5h5.1M29.9 101.6v5.1M29.9 104.2h22.9"/>
<circle cx="256.5" cy="34.4" r=".51"/>
</g>
<circle cx="29.9" cy="104.2" r=".51" fill="#008000"/>
<g fill="none" stroke="#008000" stroke-width=".21">
<path d="M29.9 147.4v5M29.9 149.9h22.9"/>
<circle cx="29.9" cy="104.2" r=".51"/>
</g>
<circle cx="29.9" cy="149.9" r=".51" fill="#008000"/>
<g fill="none" stroke="#008000" stroke-width=".21">
<path d="M65.5 52.2h12.6v11.4h8.9M84.5 61h2.5M102.3 63.6h2.5v-10.2h-20.3v15.3h2.5M102.3 66.1h2.5v2.6h-2.5"/>
<circle cx="29.9" cy="149.9" r=".51"/>
</g>
<circle cx="84.5" cy="61" r=".51" fill="#008000"/>
<g fill="none" stroke="#008000" stroke-width=".21">
<path d="M177.2 68.7h2.5v8.9M179.7 73.7h2.5M117.5 124.5h2.6M117.5 154.9h2.6"/>
<circle cx="84.5" cy="61" r=".51"/>
</g>
<circle cx="179.7" cy="73.7" r=".51" fill="#008000"/>
<g fill="none" stroke="#008000" stroke-width=".21">
<path d="M27.4 52.2h12.7M27.4 57.2h12.7M40.1 109.3h12.7M40.1 111.8h12.7M78.1 114.3h12.7M80.7 114.3v15.3h20.3"/>
<circle cx="179.7" cy="73.7" r=".51"/>
</g>
<circle cx="80.7" cy="114.3" r=".51" fill="#008000"/>
<g fill="none" stroke="#008000" stroke-width=".21">
<path d="M153.1 137.2h2.5M78.1 162.6h12.7M83.2 162.6v10.1h2.6"/>
<circle cx="80.7" cy="114.3" r=".51"/>
</g>
<circle cx="83.2" cy="162.6" r=".51" fill="#008000"/>
<g fill="none" stroke="#008000" stroke-width=".21">
<path d="M78.1 116.9h12.7M83.2 116.9v10.1h2.6M153.1 170.2h2.5"/>
<circle cx="83.2" cy="162.6" r=".51"/>
</g>
<circle cx="83.2" cy="116.9" r=".51" fill="#008000"/>
<g fill="none" stroke="#008000" stroke-width=".21">
<path d="M153.1 139.7h2.5M78.1 160h12.7M80.7 160v15.3h20.3"/>
<circle cx="83.2" cy="116.9" r=".51"/>
</g>
<circle cx="80.7" cy="160" r=".51" fill="#008000"/>
<g fill="none" stroke="#008000" stroke-width=".21">
<path d="M65.5 57.2h8.8v8.9h12.7M78.1 106.7h5.1M95.9 127h5.1M125.1 127v7.7h7.7M40.1 154.9h12.7M40.1 157.5h12.7M78.1 152.4h5.1M125.1 157.5v7.6h7.7M95.9 172.7h5.1M153.1 167.6h2.5"/>
<circle cx="80.7" cy="160" r=".51"/>
</g>
<g font-size="5.4" fill="#800000">
<text x="26.1" y="24.2">RS-232 Serial</text>
<text x="160.1" y="24.2">USB&lt;&gt;Serial</text>
<text x="26.1" y="90.2">2x CAN 2.0</text>
<text x="194.9" y="174">PIC32Dev</text>
</g>
<g font-size="3.7" fill="#800000">
<text x="42" y="16">1</text>
<text x="84.2" y="16">2</text>
<text x="126.3" y="16">3</text>
<text x="168.4" y="16">4</text>
<text x="210.5" y="16">5</text>
<text x="252.6" y="16">6</text>
<text x="19.1" y="39.3">A</text>
<text x="275.5" y="39.3">A</text>
<text x="19.1" y="82.2">B</text>
<text x="275.5" y="82.2">B</text>
<text x="19.1" y="125">C</text>
<text x="275.5" y="125">C</text>
<text x="19.1" y="167.9">D</text>
<text x="275.5" y="167.9">D</text>
<text x="42" y="191.2">1</text>
<text x="84.2" y="191.2">2</text>
<text x="126.3" y="191.2">3</text>
<text x="168.4" y="191.2">4</text>
<text x="210.5" y="191.2">5</text>
<text x="252.6" y="191.2">6</text>
</g>
<g font-size="3.6" fill="#800000">
<text x="236.9" y="171.4">IntRoLab Sherbrooke</text>
<text x="198.8" y="179.1">Peripherals</text>
<text x="267.3" y="186.7">JFD</text>
</g>
<text font-size="3.6" x=".1" y="208.8">2011-06-13 21:40:51 C:\Dropbox\Eagle\OpenECoSys\PIC32Dev2\PIC32Dev2.sch (Sheet: 2/4)</text>
<g font-size="2.5" fill="#808080">
<text x="42.6" y="28.7">IC2</text>
<text x="85.8" y="26.8" transform="rotate(-90 85.8 26.8)">+3V3</text>
<text x="93.4" y="26.8" transform="rotate(-90 93.4 26.8)">+3V3</text>
<text x="210.2" y="28" transform="rotate(-90 210.2 28)">+5V</text>
<text x="217.8" y="26.8">IC3</text>
<text x="34" y="34">C10</text>
<text x="87.5" y="35.1">IC2P</text>
<text x="97.4" y="34">C12</text>
<text x="245.7" y="33.1">RX1</text>
<text x="245.7" y="30.6">TX1</text>
<text x="34" y="39.1">100n</text>
<text x="70.2" y="37.9" transform="rotate(-90 70.2 37.9)">C13 C11</text>
<text x="75.3" y="37.9" transform="rotate(-90 75.3 37.9)">100n100n</text>
<text x="97.4" y="39.1">100n</text>
<text x="34" y="44.2">C14</text>
<text x="75.6" y="47.1">GND</text>
<text x="247.4" y="43.3" transform="rotate(-90 247.4 43.3)">R6</text>
<text x="252.2" y="43.3" transform="rotate(-90 252.2 43.3)">800</text>
<text x="255" y="45.8" transform="rotate(-90 255 45.8)">R7</text>
<text x="259.8" y="45.8" transform="rotate(-90 259.8 45.8)">800</text>
<text x="27.4" y="52.2">TX2</text>
<text x="34" y="49.2">100n</text>
<text x="85.8" y="49.6">GND</text>
<text x="93.4" y="49.6">GND</text>
<text x="209.2" y="50.5">C15</text>
<text x="252.5" y="52.9" transform="rotate(-90 252.5 52.9)">LED4</text>
<text x="27.4" y="57.2">RX2</text>
<text x="90.8" y="57.2">X3</text>
<text x="200" y="58.5">GND</text>
<text x="209.2" y="55.6">100n</text>
<text x="260.1" y="55.5" transform="rotate(-90 260.1 55.5)">LED5</text>
<text x="179.7" y="63.6">GND</text>
<text x="205.1" y="63.6">USB+</text>
<text x="250.8" y="64.9" transform="rotate(-90 250.8 64.9)">+5V</text>
<text x="261" y="64.9" transform="rotate(-90 261 64.9)">+5V</text>
<text x="32.5" y="67.4" transform="rotate(-90 32.5 67.4)">+3V3</text>
<text x="183.6" y="71.2">L1</text>
<text x="205.1" y="66.1">USB-</text>
<text x="254.9" y="68.3">C16</text>
<text x="265" y="68.3">C17</text>
<text x="35" y="77.6">GND</text>
<text x="42.6" y="75">MAX3221CAE</text>
<text x="183.6" y="77.6">MI0805K400R-10</text>
<text x="192.4" y="73.7" transform="rotate(-90 192.4 73.7)">+5V</text>
<text x="254.9" y="73.4">4µ7</text>
<text x="265" y="73.4">100n</text>
<text x="82" y="78.8">GND</text>
<text x="181.3" y="79.7">C18</text>
<text x="210.2" y="78.8">GND</text>
<text x="217.8" y="83.9">FT232RQ</text>
<text x="250.8" y="81.4">GND</text>
<text x="261" y="81.4">GND</text>
<text x="181.3" y="84.8">10n</text>
<text x="243.2" y="86.4">GND</text>
<text x="177.2" y="92.8">GND</text>
<text x="26.1" y="98.1">+3V3</text>
<text x="55.3" y="100.6">U1</text>
<text x="84.5" y="105.2">R8</text>
<text x="30.7" y="113.7">100n</text>
<text x="30.7" y="109.1">C19</text>
<text x="40.1" y="109.3">CAN1TX</text>
<text x="40.1" y="111.8">CAN1RX</text>
<text x="84.5" y="110">10k</text>
<text x="93.4" y="111.8">GND</text>
<text x="85.8" y="114.3">CAN1L</text>
<text x="85.8" y="116.9">CAN1H</text>
<text x="27.4" y="124.5">GND</text>
<text x="55.1" y="122.2">SN65HVD230</text>
<text x="89.6" y="125.3">120</text>
<text x="89.6" y="123">R9</text>
<text x="97.2" y="123.9">JP1</text>
<text x="112.4" y="124.5">MCLR</text>
<text x="120.8" y="122.3">BAS70-05</text>
<text x="125.9" y="128.3">D1</text>
<text x="97.2" y="134.7">CAN2</text>
<text x="115" y="137.2">MST_RESET1</text>
<text x="155.6" y="137.2">CAN1L</text>
<text x="26.1" y="143.8">+3V3</text>
<text x="155.6" y="139.7">CAN1H</text>
<text x="55.3" y="146.3">U2</text>
<text x="127.7" y="149.9">GND</text>
<text x="153.1" y="149.9">GND</text>
<text x="30.7" y="154.9">C20</text>
<text x="40.1" y="155">CAN2TX</text>
<text x="84.5" y="155.7">10k</text>
<text x="84.5" y="150.9">R10</text>
<text x="112.4" y="155">MCLR</text>
<text x="120.8" y="152.8">BAS70-05</text>
<text x="30.7" y="159.4">100n</text>
<text x="40.1" y="157.5">CAN2RX</text>
<text x="85.8" y="160">CAN2L</text>
<text x="93.4" y="157.5">GND</text>
<text x="125.9" y="158.7">D2</text>
<text x="55.1" y="167.9">SN65HVD230</text>
<text x="85.8" y="162.6">CAN2H</text>
<text x="115" y="167.6">MST_RESET2</text>
<text x="155.6" y="167.6">CAN2L</text>
<text x="27.4" y="170.2">GND</text>
<text x="89.6" y="170.9">120</text>
<text x="89.6" y="168.7">R11</text>
<text x="97.2" y="169.5">JP2</text>
<text x="155.6" y="170.2">CAN2H</text>
<text x="97.2" y="180.3">CAN2</text>
<text x="127.7" y="180.3">GND</text>
<text x="153.1" y="180.3">GND</text>
</g>
<g font-size="2.5" fill="#800000">
<text x="85.8" y="137.2">Terminaison CAN</text>
<text x="85.8" y="182.9">Terminaison CAN</text>
<text x="188.6" y="184.1">http://introlab.gel.usherbrooke.ca/</text>
<text x="193.7" y="186.7">http://openecosys.org/</text>
</g>
<g font-size="2.1" fill="#808080">
<text x="88" y="29.5" transform="rotate(-90 88 29.5)">15</text>
<text x="41.1" y="31.5">2</text>
<text x="45" y="32.6">C1+</text>
<text x="58" y="35.1">V+</text>
<text x="63.3" y="34">3</text>
<text x="215.1" y="30.2">19</text>
<text x="216.3" y="32.8">1</text>
<text x="220.1" y="31.3">VCC</text>
<text x="220.1" y="33.9">VCCIO</text>
<text x="233.9" y="33.9">RXD</text>
<text x="234.1" y="31.3">TXD</text>
<text x="241" y="30.2">30</text>
<text x="241" y="32.8">2</text>
<text x="241" y="35.3">32</text>
<text x="41.1" y="36.6">4</text>
<text x="41.1" y="41.7">5</text>
<text x="45" y="37.7">C1-</text>
<text x="58.6" y="40.2">V-</text>
<text x="63.3" y="39.1">7</text>
<text x="88" y="41.6" transform="rotate(-90 88 41.6)">14</text>
<text x="215.1" y="37.8">18</text>
<text x="220.1" y="38.9">RESET</text>
<text x="234" y="41.5">DTR</text>
<text x="234.1" y="38.9">CTS</text>
<text x="234.1" y="36.4">RTS</text>
<text x="241" y="37.8">8</text>
<text x="241" y="40.4">31</text>
<text x="41.1" y="46.7">6</text>
<text x="45" y="42.8">C2+</text>
<text x="45" y="47.8">C2-</text>
<text x="215.1" y="45.5">28</text>
<text x="215.1" y="42.9">27</text>
<text x="220.1" y="46.6">OSCO</text>
<text x="220.1" y="44">OSCI</text>
<text x="233.8" y="46.6">DCD</text>
<text x="233.9" y="44">DSR</text>
<text x="241" y="42.9">6</text>
<text x="241" y="45.5">7</text>
<text x="40" y="51.8">11</text>
<text x="45" y="52.9">T1IN</text>
<text x="53.6" y="52.9">T1OUT</text>
<text x="63.3" y="51.8">13</text>
<text x="236.2" y="49.1">RI</text>
<text x="241" y="48">3</text>
<text x="241" y="53">22</text>
<text x="41.1" y="56.9">9</text>
<text x="45" y="58">R1OUT</text>
<text x="55.7" y="58">R1IN</text>
<text x="63.3" y="56.9">8</text>
<text x="166" y="59.3">5</text>
<text x="215.1" y="58.1">16</text>
<text x="220.1" y="59.3">3V3OUT</text>
<text x="231.3" y="54.2">CBUS0</text>
<text x="231.3" y="56.7">CBUS1</text>
<text x="231.3" y="59.3">CBUS2</text>
<text x="241" y="55.6">21</text>
<text x="241" y="58.1">10</text>
<text x="41.1" y="61.9">1</text>
<text x="45" y="63.1">EN</text>
<text x="52.5" y="63.1">INVALID</text>
<text x="63.3" y="61.9">10</text>
<text x="88.6" y="60.7">1</text>
<text x="88.6" y="63.2">2</text>
<text x="88.6" y="65.7">3</text>
<text x="99.5" y="63.2">6</text>
<text x="99.5" y="65.7">7</text>
<text x="166" y="64.3">3</text>
<text x="166" y="61.8">4</text>
<text x="215.1" y="63.2">14</text>
<text x="215.1" y="65.7">15</text>
<text x="220.1" y="64.3">USBDP</text>
<text x="231.3" y="61.8">CBUS3</text>
<text x="231.3" y="64.3">CBUS4</text>
<text x="241" y="60.7">11</text>
<text x="241" y="63.2">9</text>
<text x="39.9" y="67">16</text>
<text x="39.9" y="69.6">12</text>
<text x="45" y="70.7">FORCEON</text>
<text x="45" y="68.2">FORCEOFF</text>
<text x="88.6" y="68.3">4</text>
<text x="88.6" y="70.8">5</text>
<text x="99.5" y="68.3">8</text>
<text x="99.5" y="70.8">9</text>
<text x="166" y="69.4">1</text>
<text x="166" y="66.9">2</text>
<text x="215.1" y="70.8">24</text>
<text x="220.1" y="66.9">USBDM</text>
<text x="220.1" y="72">GND</text>
<text x="232.9" y="69.4">TEST</text>
<text x="241" y="68.3">26</text>
<text x="233.6" y="74.5">GND</text>
<text x="233.6" y="77">GND</text>
<text x="241" y="73.4">4</text>
<text x="241" y="75.9">17</text>
<text x="233.6" y="79.6">GND</text>
<text x="241" y="78.4">20</text>
<text x="53.8" y="103.8">3</text>
<text x="57.7" y="104.9">VDD</text>
<text x="67.6" y="104.9">VREF</text>
<text x="70.4" y="107.5">RS</text>
<text x="76" y="106.4">8</text>
<text x="76" y="103.8">5</text>
<text x="53.8" y="111.5">4</text>
<text x="53.8" y="108.9">1</text>
<text x="57.7" y="112.6">RXD</text>
<text x="57.7" y="110">TXD</text>
<text x="53.8" y="116.5">2</text>
<text x="57.7" y="117.6">VSS</text>
<text x="67.3" y="117.6">CANH</text>
<text x="67.6" y="115.1">CANL</text>
<text x="76" y="116.5">7</text>
<text x="76" y="114">6</text>
<text x="100" y="126.7">1</text>
<text x="100" y="129.2">2</text>
<text x="134.3" y="131.7">1</text>
<text x="150.3" y="131.7">2</text>
<text x="134.3" y="134.3">3</text>
<text x="134.3" y="136.8">5</text>
<text x="140.2" y="132.9">1</text>
<text x="140.2" y="135.4">3</text>
<text x="140.2" y="138">5</text>
<text x="144.5" y="132.9">2</text>
<text x="144.5" y="135.4">4</text>
<text x="144.5" y="138">6</text>
<text x="150.3" y="134.3">4</text>
<text x="150.3" y="136.8">6</text>
<text x="134.3" y="139.4">7</text>
<text x="134.3" y="141.9">9</text>
<text x="140.2" y="140.5">7</text>
<text x="140.2" y="143">9</text>
<text x="143.3" y="143">10</text>
<text x="144.5" y="140.5">8</text>
<text x="150.3" y="139.4">8</text>
<text x="150.3" y="141.9">10</text>
<text x="53.8" y="149.5">3</text>
<text x="76" y="149.5">5</text>
<text x="53.8" y="154.6">1</text>
<text x="57.7" y="150.7">VDD</text>
<text x="57.7" y="155.7">TXD</text>
<text x="67.6" y="150.7">VREF</text>
<text x="70.4" y="153.2">RS</text>
<text x="76" y="152.1">8</text>
<text x="53.8" y="157.1">4</text>
<text x="57.7" y="158.2">RXD</text>
<text x="67.6" y="160.8">CANL</text>
<text x="76" y="159.7">6</text>
<text x="53.8" y="162.2">2</text>
<text x="57.7" y="163.3">VSS</text>
<text x="67.3" y="163.3">CANH</text>
<text x="76" y="162.2">7</text>
<text x="134.3" y="162.2">1</text>
<text x="134.3" y="164.8">3</text>
<text x="134.3" y="167.3">5</text>
<text x="140.2" y="163.3">1</text>
<text x="140.2" y="165.9">3</text>
<text x="144.5" y="163.3">2</text>
<text x="144.5" y="165.9">4</text>
<text x="150.3" y="162.2">2</text>
<text x="150.3" y="164.8">4</text>
<text x="150.3" y="167.3">6</text>
<text x="100" y="172.4">1</text>
<text x="134.3" y="169.8">7</text>
<text x="134.3" y="172.4">9</text>
<text x="140.2" y="168.4">5</text>
<text x="140.2" y="170.9">7</text>
<text x="140.2" y="173.5">9</text>
<text x="143.3" y="173.5">10</text>
<text x="144.5" y="168.4">6</text>
<text x="144.5" y="170.9">8</text>
<text x="150.3" y="169.8">8</text>
<text x="150.3" y="172.4">10</text>
<text x="100" y="174.9">2</text>
</g>
<g font-size="1.8" fill="#808080">
<text x="137.8" y="129.6">J2</text>
<text x="142.9" y="147.4">CAN1</text>
<text x="137.8" y="160">J3</text>
<text x="142.9" y="177.8">CAN2</text>
</g>
<g font-size="1.4" fill="#808080">
<text x="89.8" y="31.8" transform="rotate(-90 89.8 31.8)">VCC</text>
<text x="89.8" y="39.5" transform="rotate(-90 89.8 39.5)">GND</text>
</g>
</svg>
